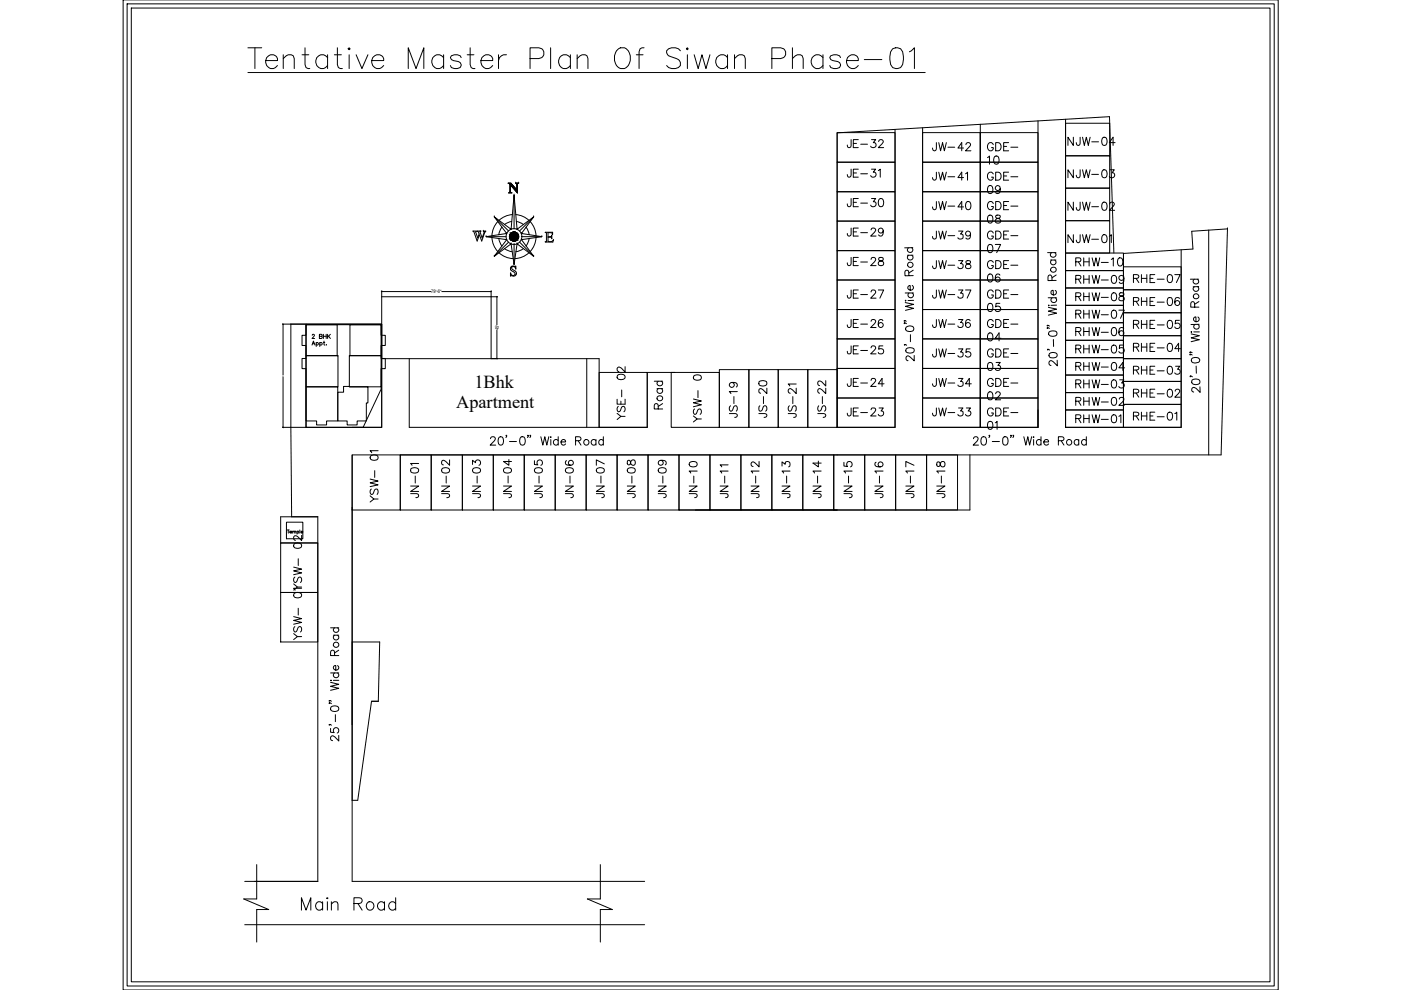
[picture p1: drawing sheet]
<svg xmlns="http://www.w3.org/2000/svg" width="297mm" height="210mm" viewBox="0 0 297 210" stroke-linecap="round" stroke-linejoin="round" font-family="sans-serif">
<!-- layer: colum -->
<g fill="none" stroke="#000" stroke-width=".21">
<path d="M26.1 0h244.9v209.9h-244.9zM27 .8h243.2v208.3h-243.2zM27.8 1.7h241.5v206.5h-241.5zM177.5 34.4h12.3v6.3h-12.3zM177.5 28.1h12.3v6.3h-12.3zM189.8 27.4v63.2h-12.3M195.6 34.4h12.2v6.3h-12.2zM195.6 28.1h12.2v6.3h-12.2zM195.6 27.1v63.5M207.8 34.4h12.3v6.3h-12.3zM207.8 28.1h12.3v6.3h-12.3zM207.8 26.3v64.3"/>
<path d="M220.1 25.6v65h-24.5M225.9 25.3v65.3M177.5 59.4h12.3v6.2h-12.3zM177.5 53.1h12.3v6.3h-12.3zM177.5 46.9h12.3v6.2h-12.3zM177.5 40.7h12.3v6.2h-12.3zM195.6 59.4h12.2v6.2h-12.2zM195.6 53.1h12.2v6.3h-12.2zM195.6 46.9h12.2v6.2h-12.2zM195.6 40.7h12.2v6.2h-12.2zM207.8 59.4h12.3v6.2h-12.3zM207.8 53.1h12.3v6.3h-12.3z"/>
<path d="M207.8 46.9h12.3v6.2h-12.3zM207.8 40.7h12.3v6.2h-12.3zM225.9 57.4h12.3v3.7h-12.3zM225.9 53.7h12.3v3.7h-12.3zM236.2 53.7l-1-29-57.7 3.5v62.4M238.2 56.6h12.2v4.8h-12.2zM250.4 53v37.6h-24.5M256.3 48.8v47.6M260.3 48.3l-1.4 48.1h-81.4M260.3 48.5l-7.6 .5 .2 3.8-14.7 .9v36.9M59.9 68.7h21M60 68.7v10.8"/>
<path d="M60 79.9v10.7M61.7 68.7l.1 40.9M64 76h.9v-.6h6.8v6.6h-6.8v-3.8h-.9zM64.9 68.7h16v21.9h-16zM64.9 68.8h6.6v6.6h-6.6v-2.1h-.9v-2.2h.9zM74.1 75.4h6.7v.6h.9v2.2h-.9v3.8h-6.7zM74.2 68.8h6.6v2.3h.9v2.2h-.9v2.1h-6.6zM80.9 61.7v28.9h-6.2M80.9 76h46.1v14.6M80.9 62.9h24.6M80.9 61.8h10.5M86.8 76v14.6h50.4v-11.6"/>
<path d="M93.7 61.8h10.4M104.1 61.7v14.3M105.4 62.9v6M105.4 70v6M124.4 76v14.6M127 79h10.2v11.6h-10.2zM142.3 79h10.2v11.6h-10.2zM152.5 78.4h6.3v12.2h-6.3zM158.8 78.4h6.2v12.2h-6.2zM165 78.4h6.3v12.2h-6.3zM171.3 78.4h6.2v12.2h-6.2zM177.5 78.1h12.3v6.3h-12.3z"/>
<path d="M177.5 71.9h12.3v6.2h-12.3zM177.5 65.6h12.3v6.3h-12.3zM195.6 78.1h12.2v6.3h-12.2zM195.6 71.9h12.2v6.2h-12.2zM195.6 65.6h12.2v6.3h-12.2zM207.8 78.1h12.3v6.3h-12.3zM207.8 71.9h12.3v6.2h-12.3zM207.8 65.6h12.3v6.3h-12.3zM225.9 79.5h12.3v3.7h-12.3zM225.9 75.8h12.3v3.7h-12.3zM225.9 72.2h12.3v3.6h-12.3zM225.9 68.4h12.3v3.8h-12.3z"/>
<path d="M225.9 64.7h12.3v3.7h-12.3zM225.9 61.1h12.3v3.6h-12.3zM238.2 76h12.2v4.9h-12.2zM238.2 71.2h12.2v4.8h-12.2zM238.2 66.3h12.2v4.9h-12.2zM238.2 61.4h12.2v4.9h-12.2zM59.9 90.6h5M64.9 82h6.7v7.3h-2.4v.8h-2.1v-.8h-2.2zM71.6 83.2h1.2v-1.3l5.2 .1v3.4h-.3v3.9h-2v.8h-2.1v-.8h-2zM74.7 96.4h10.2v11.7h-10.2zM74.7 96.4v90.5h62M84.9 96.4h6.5v11.7h-6.5z"/>
<path d="M84.9 96.4h91.9M91.4 96.4h6.6v11.7h-6.6zM98 96.4h6.6v11.7h-6.6zM104.6 96.4h6.6v11.7h-6.6zM111.2 96.4h6.5v11.7h-6.5zM117.7 96.4h6.6v11.7h-6.6zM124.3 96.4h6.5v11.7h-6.5zM130.8 96.4h6.6v11.7h-6.6zM137.4 96.4h6.6v11.7h-6.6zM144 96.4h6.5v11.7h-6.5zM150.5 96.4h6.6v11.7h-6.6zM157.1 96.4h6.5v11.7h-6.5z"/>
<path d="M163.6 96.4h6.6v11.7h-6.6zM170.2 96.4h6.6v11.7h-6.6zM176.8 96.4h6.5v11.7h-6.5zM177.5 84.4h12.3v6.2h-12.3zM183.3 96.4h6.6v11.7h-6.6zM189.9 96.4h6.6v11.7h-6.6zM195.6 84.4h12.2v6.2h-12.2zM196.5 96.4h6.5v11.7h-6.5zM205.6 96.4v11.7h-61.6M207.8 84.4h12.3v6.2h-12.3zM225.9 86.9h12.3v3.7h-12.3zM225.9 83.2h12.3v3.7h-12.3z"/>
<path d="M238.2 85.7h12.2v4.9h-12.2zM238.2 80.9h12.2v4.8h-12.2zM59.5 115.1h7.9v10.5h-7.9zM60.7 110.7h3.5v3.5h-3.5zM67.4 109.6h-7.9v5.5h7.9M59.5 125.6h7.9v10.5h-7.9zM74.7 136.1h5.8l-.3 12.6h-1.4l-3 21h-1.1M51.9 186.9h15.5M51.9 196.1h84.8M54.4 183.3v7.3h-2.7l5.3 2.2h-2.6v6.9M127.3 183.3v7.3h-2.8l5.3 2.2h-2.5v6.9"/>
</g>
<!-- layer: parede -->
<g fill="none" stroke="#000" stroke-width=".21">
<path d="M52.6 15.4h143.6M209.4 33.4l.4-.3v1.7M209.6 39.4a.53 .53 0 0 1 .8 .3 .83 .83 0 0 1-.5 1.3h-.3a1.24 1.24 0 0 1 0-1.6zM210.6 36.9a.64 .64 0 0 0-.7-.4 .64 .64 0 0 0-.5 .6v.5a.61 .61 0 0 0 .6 .6 .61 .61 0 0 0 .6-.6h-.4M210.6 30.7a.59 .59 0 0 0-.9-.4 .86 .86 0 0 0-.3 1.1 .86 .86 0 0 0 .9 .5l.3-.6h-.4M210.9 33.2a.54 .54 0 0 1 .8 .2 .81 .81 0 0 1 .1 1 .81 .81 0 0 1-.9 .3 1.3 1.3 0 0 1 0-1.5zM211.1 36.5h.6a.89 .89 0 0 1 .6 .9 .89 .89 0 0 1-.6 .8h-.6zM211.1 30.2a.93 .93 0 0 1 1.1 .5 .93 .93 0 0 1-.3 1.2l-.8 .1zM212.1 39.9a.53 .53 0 0 1-.8 .5 .53 .53 0 0 1-.2-.9 .53 .53 0 0 1 .9 .1 1.12 1.12 0 0 1-.4 1.4l-.5-.2M212.8 37.3h.6M212.8 31h.6M213.9 36.5h-1.1v1.7h1.1"/>
<path d="M213.9 30.2h-1.1v1.8h1.1M214.3 37.5h1.5M214.3 31.2h1.5M192.4 54.1h1.2M192.6 54.1a.57 .57 0 0 0 0 .9 .57 .57 0 0 0 .8 0 .57 .57 0 0 0-.1-.9M192.7 58.4l-.1-.9-.3-.2-.3 .1-.2 .3 .1 .8 1.7-.1M193.3 52.5a.56 .56 0 0 1 .1 .8 .56 .56 0 0 1-.8 .1 .56 .56 0 0 1 0-.9M193.5 52.5h-1.7M193.6 57.3l-.9 .6M209.6 58.2a.53 .53 0 0 1 .8 .2 .79 .79 0 0 1 .1 1 .79 .79 0 0 1-.9 .3 1.24 1.24 0 0 1 0-1.5zM209.6 51.9a.53 .53 0 0 1 .8 .3 .81 .81 0 0 1 .1 .9 .81 .81 0 0 1-.9 .4 1.32 1.32 0 0 1 0-1.6zM209.6 45.7a.55 .55 0 0 1 .8 .2 .81 .81 0 0 1 .1 1 .81 .81 0 0 1-.9 .3 1.24 1.24 0 0 1 0-1.5z"/>
<path d="M210.6 55.6a.64 .64 0 0 0-.7-.3 .64 .64 0 0 0-.5 .6v.4a.61 .61 0 0 0 .6 .7 .61 .61 0 0 0 .6-.7h-.4M210.6 49.4a.59 .59 0 0 0-.9-.3 .83 .83 0 0 0-.4 1 .83 .83 0 0 0 1 .5l.3-.3v-.2h-.4M210.6 43.2a.59 .59 0 0 0-.9-.4 .86 .86 0 0 0-.3 1.1 .86 .86 0 0 0 .9 .5l.3-.6h-.4M211 51.8h1.2l-.9 1.8M211.1 55.3h.6a.89 .89 0 0 1 .6 .8 .89 .89 0 0 1-.6 .9h-.6zM211.1 49a.93 .93 0 0 1 1 .4 .93 .93 0 0 1 0 1.1l-.4 .2h-.6zM211.1 42.7a.93 .93 0 0 1 1.1 .5 .93 .93 0 0 1-.3 1.2l-.8 .1zM211.2 45.7l-.1 .3 .2 .2a.62 .62 0 0 1 .7 .3 .62 .62 0 0 1 0 .7l-.6 .1-.3-.2a.63 .63 0 0 1 .1-.6 .63 .63 0 0 1 .6-.3 .33 .33 0 0 0 .2-.5zM212 58.3a.49 .49 0 0 0-.7-.1 .96 .96 0 0 0 .3 1.6 .53 .53 0 0 0 .5-.5 .53 .53 0 0 0-.5-.6 .53 .53 0 0 0-.6 .5M212.8 56.1h.6M212.8 49.8h.6M212.8 43.6h.6"/>
<path d="M213.9 55.3h-1.1v1.7h1.1M213.9 49h-1.1v1.7h1.1M213.9 42.7h-1.1v1.8h1.1M214.3 56.2h1.5M214.3 50h1.5M214.3 43.7h1.5M222.1 53.6h1.8M222.7 55.1h1.2M223 55.1a.57 .57 0 0 0-.1 .9 .57 .57 0 0 0 .8 0 .57 .57 0 0 0-.1-.9M223 53.6a.55 .55 0 0 0-.1 .8 .55 .55 0 0 0 .8 0 .55 .55 0 0 0-.1-.8M223.9 59.5h-1.7v-.8l.2-.3 .3-.1 .2 .2 .1 1M223.9 58.3l-.9 .6"/>
<path d="M252.4 59.2h1.7M253.2 59.2a.56 .56 0 0 0-.1 .8 .56 .56 0 0 0 .9 0 .56 .56 0 0 0-.1-.8M66.2 73.2l.2-.9 .4 .9M66.2 71.1l.1-.2 .4 .1-.5 .8h.5M66.3 72.9h.4M67 72.7a.26 .26 0 0 1 .4 0 .26 .26 0 0 1 0 .4 .26 .26 0 0 1-.4-.1M67 72.6v.9M67.7 71.3h.5l.1-.3-.6-.1v.9l.6-.1v-.2l-.2-.2M67.8 72.7a.28 .28 0 0 1 .4 0 .28 .28 0 0 1 0 .4 .28 .28 0 0 1-.4-.1M67.8 72.6v.9M68.6 70.9v.9M68.6 71.3h.6"/>
<path d="M68.6 72.6h.3M68.7 72.3v.7l.2 .2M69.2 70.9v.9M69.2 73.1h.1M69.5 70.9v.9M69.7 71.3l.3 .5M70 70.9l-.5 .6M191.8 68.5v.1v-.1l.4 .1M191.8 68v.1v-.1l.3 .1M191.8 73v.2v-.2l.4 .2M191.9 64.1l1.8 .4-1.7 .5 1.7 .4-1.7 .4M191.9 63.7h.2z"/>
<path d="M191.9 62.1h1.8M192.1 69.4a1.05 1.05 0 0 1 1.6 .2v.4a1.1 1.1 0 0 1-1.7-.2zM192.1 74a1.46 1.46 0 0 1 1.6-.1 .58 .58 0 0 1-.2 .9l-.4 .1a.77 .77 0 0 1-1-.7zM192.7 62.1a.57 .57 0 0 0 0 .8 .57 .57 0 0 0 .8 0 .57 .57 0 0 0-.1-.8M193 71v1.4M193.4 60.5a.56 .56 0 0 1 .1 .8 .56 .56 0 0 1-.7 .1 .56 .56 0 0 1-.2-.8h.4v.9M193.7 63.7h-1.2M193.8 75.4v1.1l-1.2-1h-.3l-.2 .6 .4 .4M209.6 76.9a.55 .55 0 0 1 .8 .2 .81 .81 0 0 1 .1 1 .81 .81 0 0 1-.9 .4 1.24 1.24 0 0 1 0-1.6zM209.6 70.7a.53 .53 0 0 1 .8 .2 .83 .83 0 0 1-.5 1.4l-.3-.1a1.24 1.24 0 0 1 0-1.5zM209.6 64.4a.53 .53 0 0 1 .8 .3 .81 .81 0 0 1 .1 .9 .81 .81 0 0 1-.9 .4 1.32 1.32 0 0 1 0-1.6zM210.6 74.4a.59 .59 0 0 0-.9-.3 .86 .86 0 0 0-.3 1 .86 .86 0 0 0 .9 .5l.3-.6h-.4"/>
<path d="M210.6 68.1a.64 .64 0 0 0-.7-.4 .64 .64 0 0 0-.5 .7v.4a.61 .61 0 0 0 .6 .6 .61 .61 0 0 0 .6-.6h-.4M210.6 61.9a.59 .59 0 0 0-.9-.3 .86 .86 0 0 0-.3 1 .86 .86 0 0 0 .9 .5l.3-.6h-.4M211.1 74a.93 .93 0 0 1 1.1 .5 .93 .93 0 0 1-.3 1.1l-.8 .1zM211.1 67.7h.6a.89 .89 0 0 1 .6 .9 .89 .89 0 0 1-.6 .8h-.6zM211.1 61.5a.93 .93 0 0 1 1.1 .5 .93 .93 0 0 1-.3 1.1l-.8 .1zM211.2 76.8h.9l-.5 .7a.57 .57 0 0 1 .5 .5 .57 .57 0 0 1-.4 .6 .57 .57 0 0 1-.7-.4M212 64.3h-.8l-.1 .8a.6 .6 0 0 1 .9 0 .6 .6 0 0 1-.1 .9 .6 .6 0 0 1-.9-.3M212.2 71.7h-1.2l.8-1.1v1.7M212.8 74.8h.6M212.8 68.6h.6M212.8 62.3h.6M213.9 74h-1.1v1.7h1.1"/>
<path d="M213.9 67.7h-1.1v1.7h1.1M213.9 61.5h-1.1v1.7h1.1M214.3 74.9h1.5M214.3 68.7h1.5M214.3 62.5h1.5M222.1 69.5v.2v-.2l.4 .2M222.1 69v.1v-.1l.4 .1M222.2 74.1v.1v-.1l.3 .1M222.2 63.1h1.8M222.3 65.2l1.7 .3-1.7 .5 1.7 .4-1.7 .4M222.3 64.7h.1zM222.4 70.4l.7-.2a.75 .75 0 0 1 1 .4v.2a.97 .97 0 0 1-.9 .5 .97 .97 0 0 1-.9-.6z"/>
<path d="M222.5 75a1.13 1.13 0 0 1 1.6 .2v.2a1 1 0 0 1-1.7 0zM223.1 63.1a.57 .57 0 0 0-.1 .9 .57 .57 0 0 0 .8 0 .57 .57 0 0 0 0-.9M223.3 72l.1 1.5M223.7 61.6a.53 .53 0 0 1 .1 .8 .53 .53 0 0 1-.8 0 .53 .53 0 0 1 .1-.8h.2v.9M224 64.7h-1.2M224.1 76.4l.1 1.2-.9-.9a.53 .53 0 0 0-.8-.1l-.1 .5 .4 .4M252.5 70.8l1.8 .4-1.8 .4 1.8 .4-1.8 .4M252.7 76a1.06 1.06 0 0 1 1.7 .4 1.05 1.05 0 0 1-1.8 .1zM253.1 70.4h1.2M253.3 65.1l-.1-1-.3-.2-.3 .2-.1 1h1.7M253.6 77.6v1.5M253.9 60.8a.56 .56 0 0 1 .1 .8 .56 .56 0 0 1-.8 0 .56 .56 0 0 1 0-.8"/>
<path d="M254 68.8a.55 .55 0 0 1 .1 .8 .55 .55 0 0 1-.8 0 .55 .55 0 0 1 .1-.8M254 67.2a.56 .56 0 0 1 .1 .8 .56 .56 0 0 1-.8 0 .56 .56 0 0 1 .1-.8h.2v1M254.2 60.8h-1.2M254.2 63.9l-.9 .6M254.2 68.8h-1.7M104 93l.3-.4 .6 .2a.55 .55 0 0 1-.1 .7l-.9 .9h1.2M105.9 92.7a.54 .54 0 0 1 .8 .2 .9 .9 0 0 1-.6 1.5 1.14 1.14 0 0 1-.2-1.7zM107.4 92.3h-.1h.1l-.1 .5M108 93.6h1.5M110.4 92.7a.58 .58 0 0 1 .9 .2 .9 .9 0 0 1-.6 1.5 1.14 1.14 0 0 1-.3-1.7zM112 92.3h-.2h.2l-.2 .5M112.5 92.3h-.2h.2l-.2 .5"/>
<path d="M114.7 92.6l.4 1.8 .4-1.8 .4 1.8 .5-1.8M116.8 92.6v.2zM116.8 93.2v1.2M118.3 93.4a.57 .57 0 0 0-.8 0 .57 .57 0 0 0 0 .8 .57 .57 0 0 0 .8-.1M118.3 92.6v1.8M118.9 93.7h1a.51 .51 0 0 0-.6-.5 .51 .51 0 0 0-.4 .7 .52 .52 0 0 0 .4 .5 .52 .52 0 0 0 .6-.3M122 93.4h1l.2-.3-.1-.3-.3-.2h-.8v1.8M122.6 93.4l.6 1M126.4 93.4a.57 .57 0 0 0-.9 0 .57 .57 0 0 0 0 .8 .57 .57 0 0 0 .9-.1M126.4 93.2v1.2M127.9 93.4a.55 .55 0 0 0-.8 0 .55 .55 0 0 0 0 .8 .55 .55 0 0 0 .8-.1M127.9 92.6v1.8"/>
<path d="M206.4 93l.3-.4h.4l.3 .3-.2 .6-.9 .9h1.2M208.2 92.7a.58 .58 0 0 1 .9 .2 .9 .9 0 0 1-.6 1.5 1.14 1.14 0 0 1-.3-1.7zM209.6 89.4a.55 .55 0 0 1 .8 .2 .81 .81 0 0 1 .1 1 .81 .81 0 0 1-.9 .3 1.24 1.24 0 0 1 0-1.5zM209.6 83.2a.53 .53 0 0 1 .8 .2 .81 .81 0 0 1 .1 1 .81 .81 0 0 1-.9 .3 1.32 1.32 0 0 1 0-1.5zM209.8 92.3h-.1h.1l-.1 .5M210.4 93.6h1.5M210.6 86.9a.64 .64 0 0 0-.7-.4 .64 .64 0 0 0-.5 .6v.5a.61 .61 0 0 0 .6 .6 .61 .61 0 0 0 .6-.6h-.4M210.6 80.7a.59 .59 0 0 0-.9-.4 .83 .83 0 0 0-.4 1.1 .83 .83 0 0 0 1 .4l.3-.3v-.2h-.4M211 89.6l.4-.3v1.7M211.1 86.5h.6a.89 .89 0 0 1 .6 .8 .89 .89 0 0 1-.6 .9h-.6zM211.1 80.2a.93 .93 0 0 1 1 .4 .93 .93 0 0 1 0 1.1l-.4 .2h-.6zM211.1 83.5l.3-.4 .6 .1a.5 .5 0 0 1-.2 .8l-.8 .8h1.2"/>
<path d="M212.8 92.7a.58 .58 0 0 1 .8 .2 .9 .9 0 0 1-.6 1.5 .75 .75 0 0 1-.4-1zM212.8 87.3h.6M212.8 81h.6M213.9 86.5h-1.1v1.7h1.1M213.9 80.2h-1.1v1.7h1.1M214.3 87.5h1.5M214.3 81.2h1.5M214.4 92.3h-.2h.2l-.2 .5M214.9 92.3h-.2h.2l-.2 .5M217.1 92.6l.4 1.8 .4-1.8 .4 1.8 .4-1.8M219.1 92.6v.2zM219.1 93.2v1.2"/>
<path d="M220.7 93.4a.55 .55 0 0 0-.8 0 .55 .55 0 0 0 0 .8 .55 .55 0 0 0 .8-.1M220.7 92.6v1.8M221.3 93.7h1a.55 .55 0 0 0-.8-.5 .55 .55 0 0 0-.1 .9 .54 .54 0 0 0 .9 0M224.4 93.4h1l.2-.3-.1-.3-.3-.2h-.8v1.8M225 93.4l.6 1M228.7 93.4a.55 .55 0 0 0-.8 0 .55 .55 0 0 0 0 .8 .55 .55 0 0 0 .8-.1M228.7 93.2v1.2M230.3 93.4a.57 .57 0 0 0-.8 0 .57 .57 0 0 0 0 .8 .57 .57 0 0 0 .8-.1M230.3 92.6v1.8M252.7 80.6a1.14 1.14 0 0 1 1.7 .3v.1a.99 .99 0 0 1-1.7 0zM254.4 82l.1 1.2-.9-.8-.6-.3-.3 .4v.3l.4 .3M67.4 109.6v77.3"/>
<path d="M70.1 133.1h1.7M70.7 134.7h1.1M70.9 139v-1l-.3-.1h-.3l-.2 .4v.7h1.7M70.9 134.7a.56 .56 0 0 0-.1 .8 .56 .56 0 0 0 .9 0 .56 .56 0 0 0-.1-.8M70.9 133.1a.54 .54 0 0 0 0 .8 .54 .54 0 0 0 .8 0 .54 .54 0 0 0-.1-.8M71.8 137.9l-.9 .5M69.8 153.6v.2v-.2l.5 .2M69.8 149v.2v-.2l.5 .2M69.8 148.5v.2v-.2l.5 .2M70.1 154.4v.9h.8a.6 .6 0 0 1-.1-.9 .6 .6 0 0 1 .9 .1 .6 .6 0 0 1-.2 .9M70.1 144.7l1.7 .4-1.7 .4 1.7 .4-1.7 .5M70.1 144.2h.2z"/>
<path d="M70.1 142.7h1.7M70.2 149.9a1.08 1.08 0 0 1 1.6 .3v.1a.98 .98 0 0 1-1.7 0zM70.7 144.2h1.1M70.9 142.7a.56 .56 0 0 0-.1 .8 .56 .56 0 0 0 .9 0 .56 .56 0 0 0-.1-.8M71.1 151.5v1.5M71.6 141.1a.53 .53 0 0 1 .1 .8 .53 .53 0 0 1-.8 0 .53 .53 0 0 1 .1-.8h.2v1M71.8 155.9v1.2l-.8-.8a.53 .53 0 0 0-.8-.1l-.1 .5 .4 .3"/>
<circle cx="193" cy="56.1" r=".57"/>
<circle cx="223.3" cy="57.2" r=".59"/>
<circle cx="253.6" cy="62.8" r=".57"/>
<circle cx="124.3" cy="93.8" r=".59"/>
<circle cx="226.7" cy="93.8" r=".59"/>
<circle cx="71.2" cy="136.7" r=".57"/>
</g>
<!-- layer: 0 -->
<g fill="none" stroke="#000" stroke-width=".21">
<path d="M225.9 39.9h9.4v6.9h-9.4zM225.9 33h9.4v6.9h-9.4zM225.9 26.1h9.4v6.9h-9.4zM103.1 50.2h4.2M104.8 54.3h.1M104.8 46h.1M104.8 46l3 3M105.8 50.6l.2 .8 .4 .8M105.8 53.6l1.4 .9 1.6 .3M106.4 48.2l-.4 .7-.2 .9M107 52.7l.7 .4 .9 .3M107.4 49.5h.1"/>
<path d="M107.8 51.4l-3 2.9M108.3 56.6l.3-.2h.8l-.1 .7a.43 .43 0 0 0-.3-.6 .43 .43 0 0 0-.5 .4l.2 .3a.75 .75 0 0 1 .7 .4 .75 .75 0 0 1-.2 .9h-1l.1-.7a.45 .45 0 0 0 .4 .7 .45 .45 0 0 0 .4-.7l-.8-.6zM108.4 51.7h.1M108.4 48.6h.1M108.5 47l-1.5 .6M108.6 45.5l-1.5 .4-1.3 .8M109 41.4l.6 7.2 3.5-2.6-2.5 3.5 4.3 .7-4.3 .6 2.5 3.5-3.5-2.6-.6 4.4-.6-4.4-3.6 2.6 2.6-3.5-4.3-.6 4.3-.7-2.6-3.5 3.6 2.6zM109 56.1h.1M109 51.8h.1M109 51.1h.1M109 41.4v7.1M109 51.8v4.3"/>
<path d="M109.3 45.5l1.5 .4 1.4 .8M109.5 47l1.5 .6M109.6 51.7h.1M109.6 48.6h.1M110.2 51.4l2.9 2.9M110.6 50.8h.1M110.6 49.5h.1M110.7 50.2h4.2M111 52.7l-.8 .4-.8 .3M111.5 48.2l.5 .7 .2 .9M112.2 53.6l-1.4 .9-1.6 .3M112.2 50.6l-.2 .8-.5 .8"/>
<path d="M112.4 47l.9 1.4 .3 1.6M113.1 54.3h.1M113.1 46h.1M113.1 46l-2.9 3M113.6 50.3l-.3 1.6-.9 1.4M114.9 50.2h.1M115.6 49.2h1.6v.5l-.2-.3-.8-.1v.9l.7-.1 .1-.3v.8l-.2-.3h-.6v.9h.6l.6-.4-.2 .5h-1.6l.3-.1v-1.8zM225.9 46.8h9.4v6.9h-9.4zM59.9 68.7l.2 .1M81 61.7l-.2 .2M104.2 61.7l-.2 .2M105.3 62.8l.1 .2"/>
<path d="M105.3 76l.1 .1M59.9 90.5l.2 .2"/>
<circle cx="109" cy="50.2" r="1.67"/>
<circle cx="109" cy="50.2" r=".95"/>
</g>
<g fill="#000" stroke="#000" stroke-width=".21">
<path d="M108.7 51.1h.6zM108.8 49.2h.4z"/>
<path d="M108.7 51.1h.5zM108.8 51.1h.4z"/>
<path d="M108.8 49.2h.5zM108.7 49.2h.6z"/>
<path d="M108.7 49.2l.8 .1zM108.5 49.3h1z"/>
<path d="M108.5 49.3l1.1 .2-.1-.2zM108.3 49.5l.2-.2 1.1 .2z"/>
<path d="M108.5 51h1zM108.5 51l.8 .1z"/>
<path d="M108.3 49.5l1.5 .1-.2-.1zM108.3 49.5l1.5 .1h-1.6z"/>
<path d="M108.3 50.9h1.3zM108.3 50.9l1.2 .1z"/>
<path d="M108.2 49.6l1.6 .1v-.1zM108.2 49.6l1.6 .1h-1.7z"/>
<path d="M108.2 50.7l1.4 .2 .2-.2zM108.2 50.7l1.4 .2h-1.3z"/>
<path d="M108.1 49.7l1.8 .2-.1-.2zM108.1 49.7l1.8 .2h-1.8z"/>
<path d="M108.1 50.6l1.7 .1v-.1zM108.1 50.6l1.7 .1h-1.6z"/>
<path d="M108.1 49.9l1.9 .2-.1-.2zM108.1 49.9l1.9 .2h-2z"/>
<path d="M108.1 50.4l1.7 .2 .1-.2zM108.1 50.4l1.7 .2h-1.7z"/>
<path d="M108 50.1l2 .2v-.2zM108 50.1l2 .2h-2z"/>
<path d="M108 50.3l1.9 .1 .1-.1zM108 50.3l1.9 .1h-1.8z"/>
</g>
<!-- layer: FURNITURE -->
<path d="M64.9 68.8h15.9v13.7l-3.8 8.1h-12.1z" fill="none" stroke="#000" stroke-width=".21"/>
<text font-size="9.3" x="51.5" y="16.6">Tentative Master Plan Of Siwan Phase-01</text>
<text font-size="5.7" x="63.1" y="194">Main Road</text>
<text font-size="5.3" x="99.5" y="52.2">W</text>
<g font-size="4.9">
<text x="178.9" y="32.5">JE-32</text>
<text x="196.8" y="33.2">JW-42</text>
<text x="225.4" y="32.1">NJW-04</text>
<text x="106.9" y="42">N</text>
<text x="178.9" y="38.8">JE-31</text>
<text x="196.8" y="39.5">JW-41</text>
<text x="178.9" y="45.2">JE-30</text>
<text x="196.8" y="45.9">JW-40</text>
<text x="225.4" y="45.9">NJW-02</text>
<text x="196.8" y="51.9">JW-39</text>
<text x="178.9" y="57.5">JE-28</text>
<text x="196.8" y="58.2">JW-38</text>
<text x="227.2" y="57.5">RHW-10</text>
<text x="178.9" y="64.6">JE-27</text>
<text x="196.8" y="64.6">JW-37</text>
<text x="227.2" y="64.9">RHW-08</text>
<text x="227.2" y="61.4">RHW-09</text>
<text x="239.5" y="66">RHE-06</text>
<text x="227.2" y="68.8">RHW-07</text>
<text x="239.5" y="70.9">RHE-05</text>
<text x="178.9" y="76.2">JE-25</text>
<text x="196.8" y="76.9">JW-35</text>
<text x="227.2" y="76.2">RHW-05</text>
<text x="227.2" y="72.3">RHW-06</text>
<text x="239.5" y="75.8">RHE-04</text>
<text x="178.9" y="83.3">JE-24</text>
<text x="196.8" y="83.3">JW-34</text>
<text x="227.2" y="83.6">RHW-03</text>
<text x="227.2" y="79.7">RHW-04</text>
<text x="141.8" y="87.8" transform="rotate(-90 141.8 87.8)">Road</text>
<text x="157.7" y="89.6" transform="rotate(-90 157.7 89.6)">JS-19</text>
<text x="170" y="89.6" transform="rotate(-90 170 89.6)">JS-21</text>
<text x="176.4" y="89.6" transform="rotate(-90 176.4 89.6)">JS-22</text>
<text x="227.2" y="87.1">RHW-02</text>
<text x="239.5" y="85.4">RHE-02</text>
<text x="133.7" y="90.3" transform="rotate(-90 133.7 90.3)">YSE- 02</text>
<text x="149.9" y="90.7" transform="rotate(-90 149.9 90.7)">YSW- 0</text>
<text x="227.2" y="91">RHW-01</text>
<text x="239.5" y="90.3">RHE-01</text>
<text x="81.5" y="107.6" transform="rotate(-90 81.5 107.6)">YSW- 01</text>
<text x="90" y="106.9" transform="rotate(-90 90 106.9)">JN-01</text>
<text x="96.7" y="106.9" transform="rotate(-90 96.7 106.9)">JN-02</text>
<text x="103" y="106.9" transform="rotate(-90 103 106.9)">JN-03</text>
<text x="109.7" y="106.9" transform="rotate(-90 109.7 106.9)">JN-04</text>
<text x="122.8" y="106.9" transform="rotate(-90 122.8 106.9)">JN-06</text>
<text x="129.5" y="106.9" transform="rotate(-90 129.5 106.9)">JN-07</text>
<text x="135.8" y="106.9" transform="rotate(-90 135.8 106.9)">JN-08</text>
<text x="142.5" y="106.9" transform="rotate(-90 142.5 106.9)">JN-09</text>
<text x="155.6" y="106.9" transform="rotate(-90 155.6 106.9)">JN-11</text>
<text x="162.3" y="106.9" transform="rotate(-90 162.3 106.9)">JN-12</text>
<text x="168.6" y="106.9" transform="rotate(-90 168.6 106.9)">JN-13</text>
<text x="175.3" y="106.9" transform="rotate(-90 175.3 106.9)">JN-14</text>
<text x="182" y="106.9" transform="rotate(-90 182 106.9)">JN-15</text>
<text x="188.4" y="106.9" transform="rotate(-90 188.4 106.9)">JN-16</text>
<text x="195.1" y="106.9" transform="rotate(-90 195.1 106.9)">JN-17</text>
<text x="201.4" y="106.9" transform="rotate(-90 201.4 106.9)">JN-18</text>
<text x="65.3" y="126.3" transform="rotate(-90 65.3 126.3)">YSW- 02</text>
<text x="65.3" y="136.9" transform="rotate(-90 65.3 136.9)">YSW- 01</text>
</g>
<g font-size="4.4">
<text x="225.4" y="38.8">NJW-03</text>
<text x="178.9" y="51.2">JE-29</text>
<text x="225.4" y="52.6">NJW-01</text>
<text x="239.5" y="61">RHE-07</text>
<text x="178.9" y="70.6">JE-26</text>
<text x="196.8" y="70.6">JW-36</text>
<text x="239.5" y="80.4">RHE-03</text>
<text x="163.7" y="89.6" transform="rotate(-90 163.7 89.6)">JS-20</text>
<text x="178.9" y="89.3">JE-23</text>
<text x="196.8" y="89.3">JW-33</text>
<text x="116.1" y="106.9" transform="rotate(-90 116.1 106.9)">JN-05</text>
<text x="148.9" y="106.9" transform="rotate(-90 148.9 106.9)">JN-10</text>
</g>
<g font-size="3.9">
<text x="100.6" y="82.2">1Bhk</text>
<text x="96.7" y="86.6">Apartment</text>
</g>
<g font-size="1">
<text x="91.4" y="62.2">79'-6&quot;</text>
<text x="105.7" y="70" transform="rotate(-90 105.7 70)">45'</text>
</g>
<text font-size=".3" x="60.1" y="79.9" transform="rotate(-90 60.1 79.9)">75'</text>
</svg>
